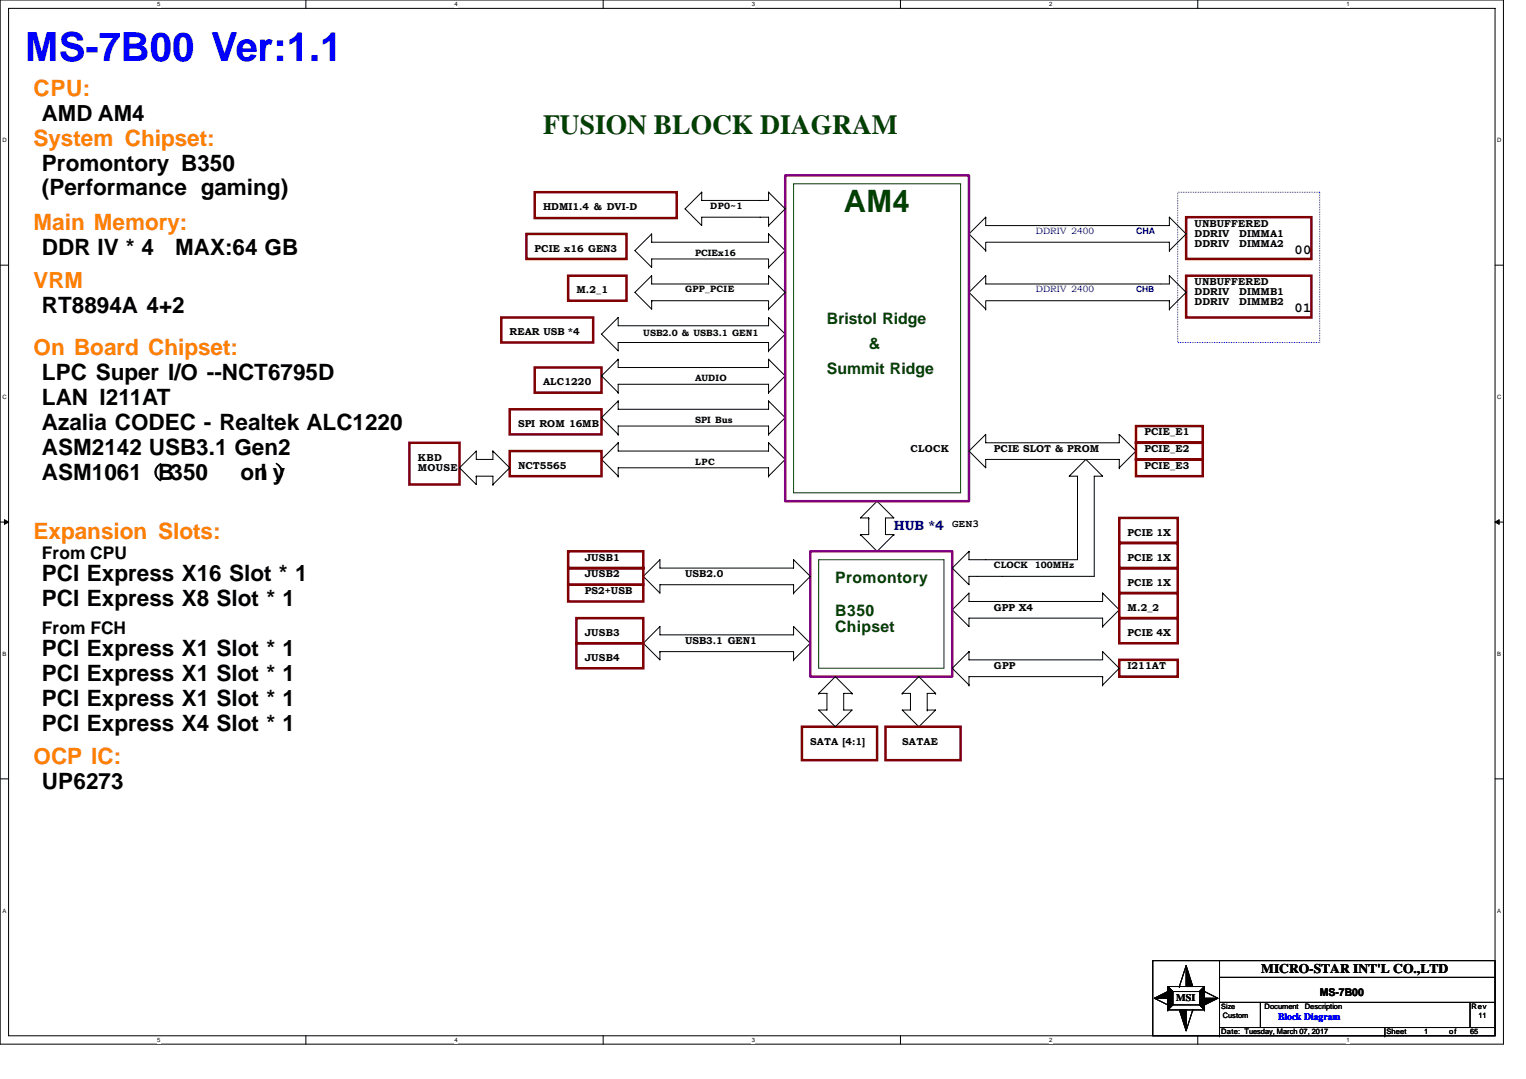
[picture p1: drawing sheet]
<svg xmlns="http://www.w3.org/2000/svg" width="297mm" height="210mm" viewBox="0 0 297 210" stroke-linecap="round" stroke-linejoin="round" font-family="sans-serif">
<path d="M0 0h292.6v203.2h-292.6zM1.7 1.6h289.3v200h-289.3z" fill="none" stroke="#000" stroke-width=".19"/>
<g fill="#fff">
<path d="M30.6 .2h.6v1.3h-.6z"/>
<path d="M30.6 201.8h.6v1.3h-.6z"/>
</g>
<path d="M59.5 0v1.6M59.5 201.6v1.6" fill="none" stroke="#000" stroke-width=".19"/>
<g fill="#fff">
<path d="M88.5 .2h.6v1.3h-.6z"/>
<path d="M88.5 201.8h.6v1.3h-.6z"/>
</g>
<path d="M117.4 0v1.6M117.4 201.6v1.6" fill="none" stroke="#000" stroke-width=".19"/>
<g fill="#fff">
<path d="M146.3 .2h.7v1.3h-.7z"/>
<path d="M146.3 201.8h.7v1.3h-.7z"/>
</g>
<path d="M175.3 0v1.6M175.3 201.6v1.6" fill="none" stroke="#000" stroke-width=".19"/>
<g fill="#fff">
<path d="M204.2 .2h.6v1.3h-.6z"/>
<path d="M204.2 201.8h.6v1.3h-.6z"/>
</g>
<path d="M233.1 0v1.6M233.1 201.6v1.6" fill="none" stroke="#000" stroke-width=".19"/>
<g fill="#fff">
<path d="M262.1 .2h.6v1.3h-.6z"/>
<path d="M262.1 201.8h.6v1.3h-.6z"/>
<path d="M.5 26.6h.8v1.3h-.8z"/>
<path d="M291.4 26.6h.9v1.3h-.9z"/>
<path d="M.5 76.6h.8v1.3h-.8z"/>
<path d="M291.4 76.6h.9v1.3h-.9z"/>
</g>
<path d="M0 51.6h1.7M291 51.6h1.6" fill="none" stroke="#000" stroke-width=".19"/>
<g fill="#fff">
<path d="M.5 126.6h.7v1.3h-.7z"/>
<path d="M291.4 126.6h.8v1.3h-.8z"/>
</g>
<path d="M0 101.6h1.7M291 101.6h1.6" fill="none" stroke="#000" stroke-width=".19"/>
<path d="M.9 101.1l.8 .5-.8 .4zM291 101.6l.8-.5v.9z" fill="#000" stroke="#000" stroke-width=".19"/>
<g fill="#fff">
<path d="M.5 176.6h.7v1.2h-.7z"/>
<path d="M291.4 176.6h.8v1.2h-.8z"/>
</g>
<g fill="none" stroke="#000" stroke-width=".19">
<path d="M136.6 37.4v1.6h13v-1.6M136.6 37.4l-3.3 3.2 3.3 3.3v-1.6h13v1.6M136.6 37.4h.1M149.6 37.4h.1M149.6 37.4l3.2 3.2-3.2 3.3M126.8 58.5h22.8v1.7M126.8 58.5h.1M149.6 43.9h.1M149.6 53.7h.1M149.6 53.7v1.6h-22.8v-1.6l-3.2 3.2 3.2 3.3v-1.7M149.6 53.7l3.2 3.2-3.2 3.3M149.6 45.5h.1"/>
<path d="M149.6 45.5v1.6h-22.8v-1.6l-3.2 3.3 3.2 3.2v-1.6h22.8v1.6M149.6 52h.1M149.6 45.5l3.2 3.3-3.2 3.2M191.9 48.8v-1.7h35.7v1.7M191.9 53.7v1.6h34.1h1.6v-1.6M191.9 48.8h.1M191.9 42.3h.1M191.9 53.7h.1M191.9 42.3l-3.3 3.2 3.3 3.3M191.9 53.7l-3.3 3.2 3.3 3.3M227.6 53.7h.1M227.6 42.3h.1"/>
<path d="M227.6 48.8h.1M227.6 53.7l3.3 3.2-3.3 3.3M227.6 42.3l3.3 3.2-3.3 3.3M227.6 42.3v1.6h-35.7v-1.6M227.6 58.5h-35.7v1.7M227.6 58.5h.1M227.6 58.5v1.7M120.3 69.9v1.6h29.3v-1.6M120.3 76.4v-1.6h29.3v1.6M120.3 78v1.7h29.3v-1.7M120.3 76.4h.1M120.3 69.9h.1"/>
<path d="M120.3 78h.1M120.3 69.9l-3.2 3.3 3.2 3.2M120.3 78l-3.2 3.3 3.2 3.2M149.6 61.8h.1M149.6 61.8v1.6h-29.3v-1.6l-3.2 3.2 3.2 3.3v-1.6h29.3v1.6M149.6 68.3h.1M149.6 69.9h.1M149.6 76.4h.1M149.6 78h.1M149.6 61.8l3.2 3.2-3.2 3.3M149.6 69.9l3.2 3.3-3.2 3.2M149.6 78l3.2 3.3-3.2 3.2"/>
<path d="M149.6 60.2h.1M191.9 60.2h.1M227.6 60.2h.1M92.7 92.7h3.2v1.6M92.7 92.7h.1M95.9 87.8v1.6h-3.2v-1.6l-3.3 3.2 3.3 3.3v-1.6M95.9 87.8h.1M95.9 94.3h.1M95.9 87.8l3.3 3.2-3.3 3.3M120.3 84.5v-1.6h29.3v1.6M120.3 86.2v1.6h29.3v-1.6M120.3 92.7v-1.7h29.3v1.7"/>
<path d="M120.3 84.5h.1M120.3 92.7h.1M120.3 86.2h.1M120.3 86.2l-3.2 3.2 3.2 3.3M149.6 84.5h.1M149.6 86.2h.1M149.6 92.7h.1M149.6 86.2l3.2 3.2-3.2 3.3M217.9 84.5v1.7h-26v-1.7l-3.3 3.3 3.3 3.2v-1.6h26v1.6M217.9 84.5h.1M217.9 91h.1M217.9 84.5l3.2 3.3-3.2 3.2"/>
<path d="M154.5 108.9v1.7h-26v-1.7l-3.3 3.3 3.3 3.2v-1.6h26v1.6M154.5 115.4h.1M154.5 108.9h.1M154.5 108.9l3.2 3.3-3.2 3.2M167.5 104h.1M167.5 104l3.2 3.3 3.3-3.3M169.1 100.8h-1.6l3.2-3.3 3.3 3.3h-1.6v3.2h1.6M169.1 100.8v3.2h-1.6M169.1 100.8h.1M174 104h.1M188.6 107.3v1.6h21.1v-16.2h-1.6l3.3-3.3 3.2 3.3h-1.6v19.5h-24.4v1.6l-3.2-3.2zM188.6 107.3h.1"/>
<path d="M214.6 115.4v1.7h-26v-1.7l-3.2 3.3 3.2 3.2v-1.6h26v1.6M214.6 115.4h.1M214.6 115.4l3.3 3.3-3.3 3.2M128.5 126.8h.1M128.5 126.8h26v1.6M154.5 128.4h.1M154.5 121.9h.1M154.5 121.9l3.2 3.3-3.2 3.2M154.5 121.9v1.6h-26v-1.6l-3.3 3.3 3.3 3.2v-1.6M159.4 134.9h1.6v3.3h-1.6l3.2 3.2 3.3-3.2h-1.7v-3.3h1.7M159.4 134.9h.1M159.4 134.9l3.2-3.2 3.3 3.2"/>
<path d="M165.9 134.9h.1M175.6 134.9h1.6v3.3h-1.6l3.3 3.2 3.2-3.2h-1.6M175.6 134.9h.1M175.6 134.9l3.3-3.2 3.2 3.2M180.5 138.2h.1M182.1 134.9h-1.6v3.3M182.1 134.9h.1M188.6 126.8v1.6h26v-1.6M188.6 126.8h.1M188.6 133.3h.1M188.6 126.8l-3.2 3.2 3.2 3.3M214.6 131.7h-26v1.6"/>
<path d="M214.6 133.3h.1M214.6 126.8h.1M214.6 131.7h.1M214.6 126.8l3.3 3.2-3.3 3.3M214.6 131.7v1.6M214.6 121.9h.1M0 151.6h1.7M291 151.6h1.6M224.4 186.9h66.6v14.7h-66.6zM224.7 194.3l2.6 1.3M227.3 192h7.2v4.5h-7.2zM227.3 195.6h.1"/>
<path d="M227.3 196.5h.1M227.3 192l1 1M228.3 195.6l-1 .9M228.3 193h.1M228.3 193h5.2v2.6h-5.2zM229.6 192h.1M230.9 187.9l-1.3 4.1M232.2 196.5h.1M232.2 196.5l-1.3 4.1M233.5 195.6l1 .9M234.5 192h.1M234.5 193h.1"/>
<path d="M234.5 192l-1 1M234.5 193l2.6 1.3M234.5 196.5h.1M237.4 190.2h53.6M237.4 195.1h53.6M237.4 186.9v14.7M237.4 200h53.6M245.3 195.1v4.9M269.6 200v1.6M286.1 195.1v4.9M237.4 201.6h.1M269.6 201.6h.1"/>
</g>
<g fill="none" stroke="#800000" stroke-width=".49">
<path d="M104.1 37.4h27.6v5h-27.6zM102.5 45.5h19.5v4.9h-19.5zM110.6 53.7h11.4v4.8h-11.4zM230.9 53.7h24.4v8.1h-24.4zM230.9 42.3h24.4v8.1h-24.4zM97.6 61.8h17.9v4.9h-17.9zM99.2 79.7h17.9v4.8h-17.9zM104.1 71.5h13v4.9h-13zM79.7 86.2h9.7v8.1h-9.7zM99.2 87.8h17.9v4.9h-17.9zM221.1 82.9h13v3.3h-13zM221.1 86.2h13v3.2h-13z"/>
<path d="M221.1 89.4h13v3.3h-13zM110.6 107.3h14.6v3.3h-14.6zM110.6 110.6h14.6v3.2h-14.6zM110.6 113.8h14.6v3.3h-14.6zM217.9 110.6h11.4v4.8h-11.4zM217.9 105.7h11.4v4.9h-11.4zM217.9 100.8h11.4v4.9h-11.4zM217.9 115.4h11.4v4.9h-11.4zM112.2 120.3h13v4.9h-13zM112.2 125.2h13v4.8h-13zM217.9 120.3h11.4v4.9h-11.4zM217.9 128.4h11.4v3.3h-11.4z"/>
<path d="M156.1 141.4h14.6v6.5h-14.6zM172.4 141.4h14.6v6.5h-14.6z"/>
</g>
<path d="M229.3 37.4h27.6v29.3h-27.6z" fill="none" stroke="#00f" stroke-width=".19" stroke-dasharray="0 .3"/>
<path d="M154.5 35.8h32.5v60.1h-32.5zM159.4 108.9h24.3v21.1h-24.3z" fill="none" stroke="#004000" stroke-width=".19"/>
<path d="M152.8 34.1h35.8v63.4h-35.8zM157.7 107.3h27.7v24.4h-27.7z" fill="none" stroke="#800080" stroke-width=".49"/>
<g fill="#000" stroke="#000" stroke-width=".19">
<path d="M224.7 194.3l2.6-1.3v1.3zM230.9 187.9l1.3 4.1h-1.3zM234.5 194.3h2.6l-2.6 1.3zM229.6 196.5h1.3v4.1z"/>
<path d="M227.3 192l1 1v2.6l-1 .9z" fill-rule="evenodd"/>
<path d="M227.3 192l1 1v2.6l-1 .9z" fill-rule="evenodd"/>
<path d="M227.3 192l1 1v2.6l-1 .9z" fill-rule="evenodd"/>
<path d="M234.5 192v4.5l-1-.9v-2.6z" fill-rule="evenodd"/>
<path d="M234.5 192v4.5l-1-.9v-2.6z" fill-rule="evenodd"/>
<path d="M234.5 192v4.5l-1-.9v-2.6z" fill-rule="evenodd"/>
</g>
<text font-size="7.8" fill="#00f" x="4.9" y="11.9">MS-7B00 Ver:1.1</text>
<text font-size="6" fill="#004000" x="164.2" y="41.2">AM4</text>
<text font-size="5.4" fill="#004000" x="105.7" y="26">FUSION BLOCK DIAGRAM</text>
<g font-size="4.4" fill="#ff8000">
<text x="6.5" y="18.7">CPU:</text>
<text x="6.5" y="28.4">System Chipset:</text>
<text x="6.5" y="44.7">Main Memory:</text>
<text x="6.5" y="69.1">On Board Chipset:</text>
<text x="6.5" y="104.9">Expansion Slots:</text>
<text x="6.5" y="148.7">OCP IC:</text>
</g>
<g font-size="4.4">
<text x="8.2" y="33.3">Promontory B350</text>
<text x="8.2" y="37.9">(Performance gaming)</text>
<text x="8.2" y="49.6">DDR IV * 4</text>
<text x="34.1" y="49.6">MAX:64 GB</text>
<text x="8.2" y="61">RT8894A 4+2</text>
<text x="8.2" y="74">LPC Super I/O --NCT6795D</text>
<text x="8.2" y="78.8">LAN I211AT</text>
<text x="8.2" y="83.7">Azalia CODEC - Realtek ALC1220</text>
<text x="8.2" y="88.6">ASM2142 USB3.1 Gen2</text>
<text x="8.2" y="93.5">ASM1061（B350</text>
<text x="46.8" y="93.5">onl y</text>
<text x="53.1" y="93.5">）</text>
<text x="8.2" y="113">PCI Express X16 Slot * 1</text>
<text x="8.2" y="117.9">PCI Express X8 Slot * 1</text>
<text x="8.2" y="127.6">PCI Express X1 Slot * 1</text>
<text x="8.2" y="137.4">PCI Express X1 Slot * 1</text>
<text x="8.2" y="132.5">PCI Express X1 Slot * 1</text>
<text x="8.2" y="142.2">PCI Express X4 Slot * 1</text>
<text x="8.2" y="153.6">UP6273</text>
</g>
<text font-size="4.3" x="8.2" y="23.5">AMD AM4</text>
<text font-size="4.3" fill="#ff8000" x="6.5" y="56">VRM</text>
<g font-size="3.4">
<text x="8.2" y="108.8">From CPU</text>
<text x="8.2" y="123.4">From FCH</text>
</g>
<g font-size="3.1" fill="#004000">
<text x="161" y="63">Bristol Ridge</text>
<text x="169.1" y="67.9">&amp;</text>
<text x="161" y="72.7">Summit Ridge</text>
<text x="162.6" y="113.4">Promontory</text>
<text x="162.6" y="119.9">B350</text>
<text x="162.6" y="123.1">Chipset</text>
</g>
<g font-size="2.7">
<text x="252" y="49.4">00</text>
<text x="252" y="60.8">01</text>
</g>
<text font-size="2.6" fill="#000080" x="174" y="103.2">HUB *4</text>
<text font-size="2.6" x="245.5" y="189.3">MICRO-STAR INT'L CO.,LTD</text>
<g font-size="2.1">
<text x="185.4" y="102.6">GEN3</text>
<text x="256.9" y="193.8">MS-7B00</text>
</g>
<text font-size="2" x="228.9" y="194.8">MSI</text>
<g font-size="1.9">
<text x="105.7" y="40.8">HDMI1.4 &amp; DVI-D</text>
<text x="232.5" y="44.1">UNBUFFERED</text>
<text x="232.5" y="46">DDRIV</text>
<text x="232.5" y="48">DDRIV</text>
<text x="241.2" y="46">DIMMA1</text>
<text x="241.2" y="48">DIMMA2</text>
<text x="104.1" y="49">PCIE x16 GEN3</text>
<text x="112.2" y="57.1">M.2_1</text>
<text x="232.5" y="55.5">UNBUFFERED</text>
<text x="232.5" y="57.4">DDRIV</text>
<text x="232.5" y="59.4">DDRIV</text>
<text x="241.2" y="57.4">DIMMB1</text>
<text x="241.2" y="59.4">DIMMB2</text>
<text x="99.2" y="65.2">REAR USB *4</text>
<text x="105.7" y="75">ALC1220</text>
<text x="100.8" y="83.1">SPI ROM 16MB</text>
<text x="81.3" y="89.8">KBD</text>
<text x="177.2" y="88">CLOCK</text>
<text x="193.5" y="88">PCIE SLOT &amp; PROM</text>
<text x="222.8" y="84.7">PCIE_E1</text>
<text x="222.8" y="88">PCIE_E2</text>
<text x="81.3" y="91.7">MOUSE</text>
<text x="100.8" y="91.2">NCT5565</text>
<text x="222.8" y="91.2">PCIE_E3</text>
<text x="219.5" y="104.2">PCIE 1X</text>
<text x="113.8" y="109.1">JUSB1</text>
<text x="113.8" y="112.4">JUSB2</text>
<text x="133.3" y="112.4">USB2.0</text>
<text x="219.5" y="114">PCIE 1X</text>
<text x="219.5" y="109.1">PCIE 1X</text>
<text x="113.8" y="115.6">PS2+USB</text>
<text x="193.5" y="118.9">GPP X4</text>
<text x="219.5" y="118.9">M.2_2</text>
<text x="113.8" y="123.7">JUSB3</text>
<text x="133.3" y="125.4">USB3.1 GEN1</text>
<text x="219.5" y="123.7">PCIE 4X</text>
<text x="113.8" y="128.6">JUSB4</text>
<text x="193.5" y="130.2">GPP</text>
<text x="219.5" y="130.2">I211AT</text>
<text x="157.7" y="144.9">SATA [4:1]</text>
<text x="175.6" y="144.9">SATAE</text>
</g>
<text font-size="1.9" fill="#00f" x="248.8" y="198.5">Block Diagram</text>
<g font-size="1.8">
<text x="138.2" y="40.7">DP0~1</text>
<text x="135.3" y="49.8">PCIEx16</text>
<text x="133.3" y="56.9">GPP_PCIE</text>
<text x="125.2" y="65.4">USB2.0 &amp; USB3.1 GEN1</text>
<text x="135.3" y="74.1">AUDIO</text>
<text x="135.3" y="82.3">SPI Bus</text>
<text x="135.3" y="90.4">LPC</text>
<text x="193.5" y="110.6">CLOCK</text>
<text x="201.4" y="110.6">100MHz</text>
</g>
<g font-size="1.8" fill="#0000a0">
<text x="201.6" y="45.5">DDRIV 2400</text>
<text x="201.6" y="56.9">DDRIV 2400</text>
</g>
<g font-size="1.7" fill="#0000a0">
<text x="221.1" y="45.5">CHA</text>
<text x="221.1" y="56.8">CHB</text>
</g>
<g font-size="1.5">
<text x="246.2" y="196.4">Document</text>
<text x="254" y="196.4">Description</text>
<text x="286.5" y="196.4">Rev</text>
<text x="237.7" y="201.3">Date: Tuesday, March 07, 2017</text>
<text x="238" y="198">Custom</text>
<text x="269.9" y="201.3">Sheet</text>
<text x="277.2" y="201.3">1</text>
<text x="282.1" y="201.3">of</text>
<text x="286.1" y="201.3">65</text>
<text x="287.8" y="198">11</text>
</g>
<text font-size="1.4" x="237.7" y="196.3">Size</text>
<g font-size="1.2">
<text x="30.6" y="1.2">5</text>
<text x="88.5" y="1.2">4</text>
<text x="146.3" y="1.2">3</text>
<text x="204.2" y="1.2">2</text>
<text x="262.1" y="1.2">1</text>
<text x=".5" y="27.6">D</text>
<text x="291.4" y="27.6">D</text>
<text x=".5" y="77.6">C</text>
<text x="291.4" y="77.6">C</text>
<text x=".5" y="127.6">B</text>
<text x="291.4" y="127.6">B</text>
<text x=".5" y="177.6">A</text>
<text x="291.4" y="177.6">A</text>
<text x="30.6" y="202.8">5</text>
<text x="88.5" y="202.8">4</text>
<text x="146.3" y="202.8">3</text>
<text x="204.2" y="202.8">2</text>
<text x="262.1" y="202.8">1</text>
</g>
</svg>
